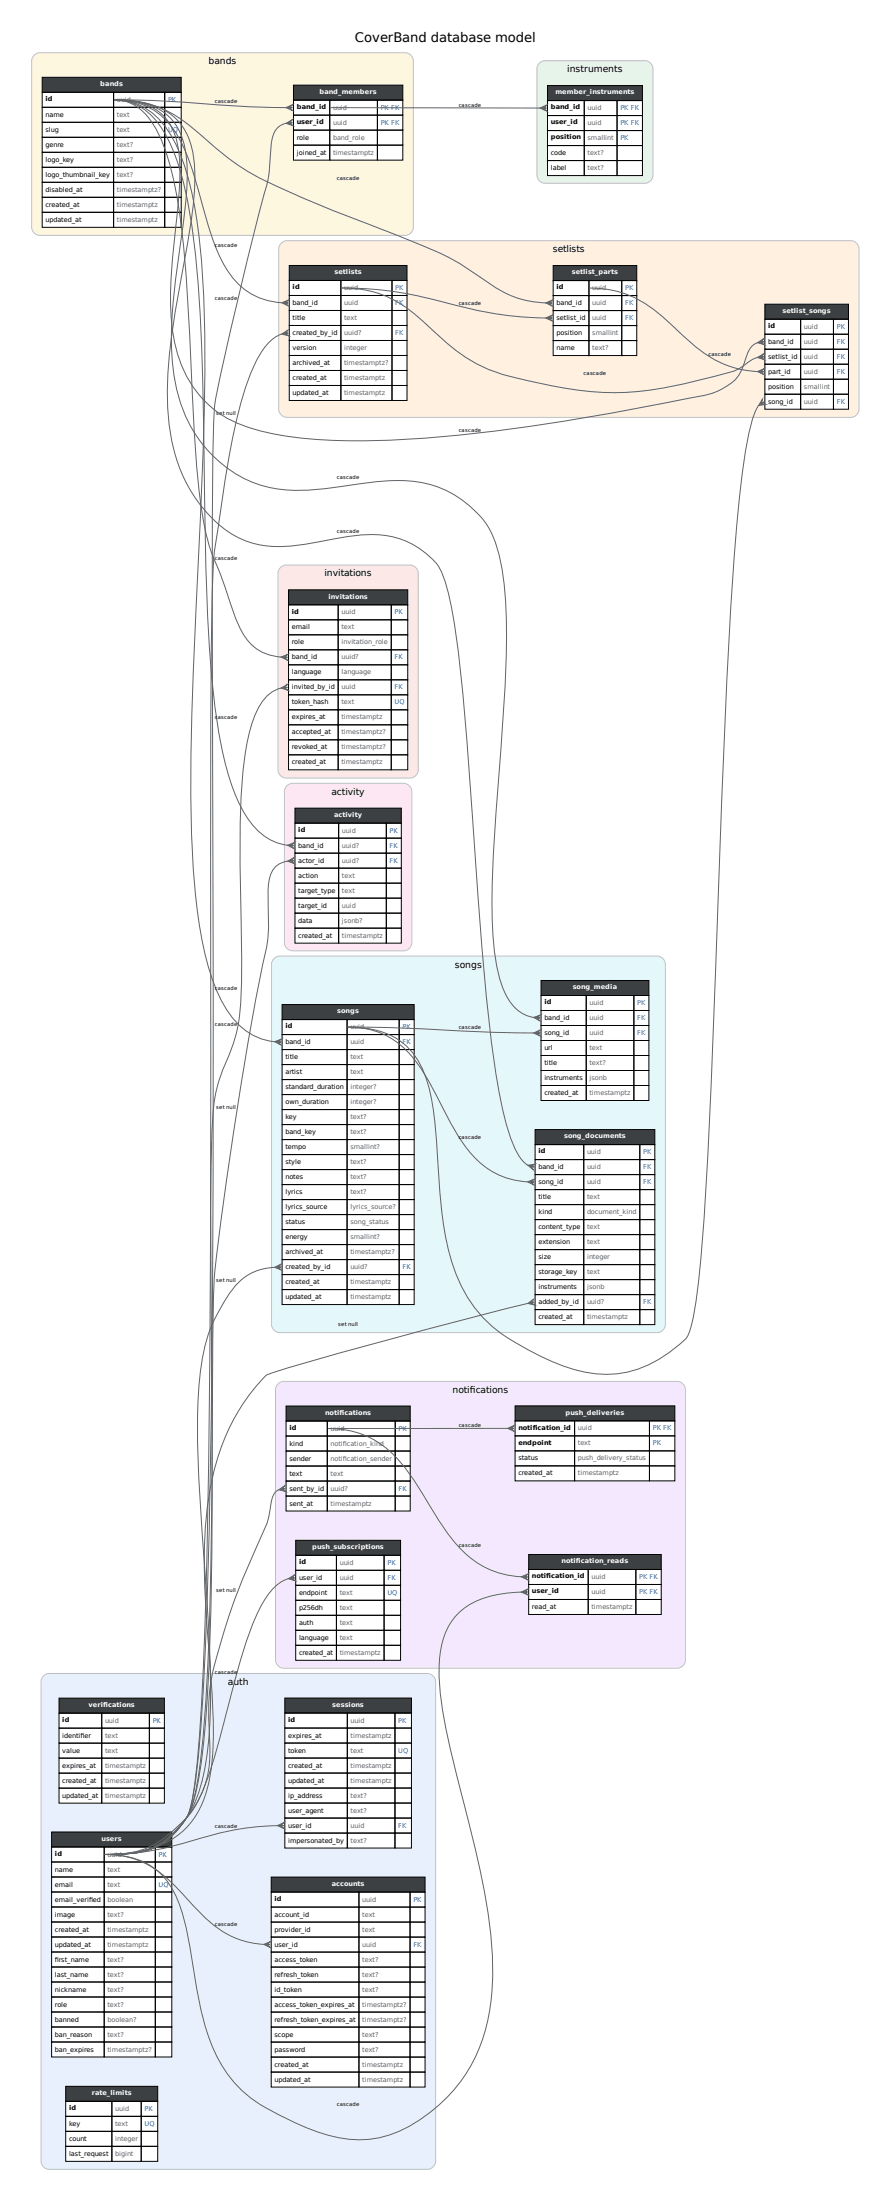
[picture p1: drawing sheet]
<svg xmlns="http://www.w3.org/2000/svg" width="477mm" height="1178mm" viewBox="0 0 477 1178" stroke-linecap="round" stroke-linejoin="round" font-family="sans-serif">
<path d="M24 896l2-1h202a5 5 0 0 1 5 6v254a5 5 0 0 1-5 6h-201a5 5 0 0 1-5-6v-255z" fill="#e8f0fe"/>
<path d="M24 896l2-1h202a5 5 0 0 1 5 6v254a5 5 0 0 1-5 6h-201a5 5 0 0 1-5-6v-255z" fill="none" stroke="#bdc1c6" stroke-width=".53"/>
<path d="M18 30l3-2h195a5 5 0 0 1 5 6v84a7 7 0 0 1-2 7l-2 1h-195a5 5 0 0 1-5-6v-88z" fill="#fef7e0"/>
<path d="M18 30l3-2h195a5 5 0 0 1 5 6v84a7 7 0 0 1-2 7l-2 1h-195a5 5 0 0 1-5-6v-88z" fill="none" stroke="#bdc1c6" stroke-width=".53"/>
<path d="M288 34a6 6 0 0 1 6-2h46a9 9 0 0 1 8 2 10 10 0 0 1 1 7v48a9 9 0 0 1-1 8 10 10 0 0 1-8 1h-44a9 9 0 0 1-8-2 10 10 0 0 1-1-7v-48a10 10 0 0 1 1-7z" fill="#e6f4ea" stroke="#bdc1c6" stroke-width=".53"/>
<path d="M150 304a6 6 0 0 1 6-2h56a15 15 0 0 1 10 1l2 4v103a5 5 0 0 1-7 6h-57a15 15 0 0 1-10-1l-1-3v-105z" fill="#fce8e6" stroke="#bdc1c6" stroke-width=".53"/>
<path d="M149 740l3-1h209a5 5 0 0 1 6 7v139a5 5 0 0 1-6 8h-208a5 5 0 0 1-6-8v-142z" fill="#f3e8fd" stroke="#bdc1c6" stroke-width=".53"/>
<path d="M146 513l3-1h202a5 5 0 0 1 5 5v191a5 5 0 0 1-5 5h-200a5 5 0 0 1-6-5v-192z" fill="#e4f7fb" stroke="#bdc1c6" stroke-width=".53"/>
<path d="M151 130l2-1h301a5 5 0 0 1 5 6v80a7 7 0 0 1-2 8h-2h-300a5 5 0 0 1-6-6v-80a7 7 0 0 1 2-7z" fill="#fff0e0"/>
<path d="M151 130l2-1h301a5 5 0 0 1 5 6v80a7 7 0 0 1-2 8h-2h-300a5 5 0 0 1-6-6v-80a7 7 0 0 1 2-7z" fill="none" stroke="#bdc1c6" stroke-width=".53"/>
<path d="M153 421a8 8 0 0 1 8-2h51a9 9 0 0 1 7 2 12 12 0 0 1 1 8v66a22 22 0 0 1 0 12 6 6 0 0 1-6 2h-53a9 9 0 0 1-8-2 12 12 0 0 1-1-9v-66a22 22 0 0 1 1-11z" fill="#fde7f3" stroke="#bdc1c6" stroke-width=".53"/>
<path d="M145 1004h82v113h-82z" fill="#fff"/>
<path d="M145 1004h82v8h-82z" fill="#3c4043" stroke="#000" stroke-width=".53"/>
<g fill="none" stroke="#000" stroke-width=".53">
<path d="M145 1012h47v8h-47zM192 1012h27v8h-27zM219 1012h8v8h-8zM145 1020h47v8h-47zM145 1028h47v8h-47zM145 1036h47v8h-47zM192 1020h27v8h-27zM192 1028h27v8h-27zM192 1036h27v8h-27zM219 1020h8v8h-8zM219 1028h8v8h-8zM219 1036h8v8h-8z"/>
<path d="M145 1044h47v8h-47zM145 1052h47v8h-47zM192 1044h27v8h-27zM192 1052h27v8h-27zM219 1044h8v8h-8zM219 1052h8v8h-8zM145 1060h47v8h-47zM145 1068h47v9h-47zM145 1077h47v8h-47zM192 1060h27v8h-27zM192 1068h27v9h-27zM192 1077h27v8h-27z"/>
<path d="M219 1060h8v8h-8zM219 1068h8v9h-8zM219 1077h8v8h-8zM145 1085h47v8h-47zM145 1093h47v8h-47zM192 1085h27v8h-27zM192 1093h27v8h-27zM219 1085h8v8h-8zM219 1093h8v8h-8zM145 1101h47v8h-47zM145 1109h47v8h-47zM192 1101h27v8h-27z"/>
<path d="M192 1109h27v8h-27zM219 1101h8v8h-8zM219 1109h8v8h-8z"/>
</g>
<path d="M35 1116h49v40h-49z" fill="#fff"/>
<path d="M35 1116h49v8h-49z" fill="#3c4043" stroke="#000" stroke-width=".53"/>
<path d="M35 1124h25v8h-25zM35 1132h25v8h-25zM60 1124h16v8h-16zM60 1132h16v8h-16zM76 1124h8v8h-8zM76 1132h8v8h-8zM35 1140h25v8h-25zM35 1148h25v8h-25zM60 1140h16v8h-16zM60 1148h16v8h-16zM76 1140h8v8h-8zM76 1148h8v8h-8z" fill="none" stroke="#000" stroke-width=".53"/>
<path d="M152 908h68v81h-68z" fill="#fff"/>
<path d="M152 908h68v9h-68z" fill="#3c4043" stroke="#000" stroke-width=".53"/>
<g fill="none" stroke="#000" stroke-width=".53">
<path d="M152 917h34v8h-34zM186 917h25v8h-25zM211 917h9v8h-9zM152 925h34v8h-34zM152 933h34v8h-34zM186 925h25v8h-25zM186 933h25v8h-25zM211 925h9v8h-9zM211 933h9v8h-9zM152 941h34v8h-34zM152 949h34v8h-34zM152 957h34v8h-34z"/>
<path d="M186 941h25v8h-25zM186 949h25v8h-25zM186 957h25v8h-25zM211 941h9v8h-9zM211 949h9v8h-9zM211 957h9v8h-9zM152 965h34v8h-34zM152 973h34v8h-34zM186 965h25v8h-25zM186 973h25v8h-25zM211 965h9v8h-9zM211 973h9v8h-9z"/>
<path d="M152 981h34v8h-34zM186 981h25v8h-25zM211 981h9v8h-9z"/>
</g>
<path d="M28 980h64v121h-64z" fill="#fff"/>
<path d="M28 980h64v8h-64z" fill="#3c4043" stroke="#000" stroke-width=".53"/>
<g fill="none" stroke="#000" stroke-width=".53">
<path d="M28 988h28v8h-28zM28 996h28v8h-28zM56 988h27v8h-27zM56 996h27v8h-27zM83 988h9v8h-9zM83 996h9v8h-9zM28 1004h28v8h-28zM28 1012h28v8h-28zM56 1004h27v8h-27zM56 1012h27v8h-27zM83 1004h9v8h-9zM83 1012h9v8h-9z"/>
<path d="M28 1020h28v8h-28zM28 1028h28v8h-28zM28 1036h28v8h-28zM56 1020h27v8h-27zM56 1028h27v8h-27zM56 1036h27v8h-27zM83 1020h9v8h-9zM83 1028h9v8h-9zM83 1036h9v8h-9zM28 1044h28v8h-28zM28 1052h28v8h-28zM56 1044h27v8h-27z"/>
<path d="M56 1052h27v8h-27zM83 1044h9v8h-9zM83 1052h9v8h-9zM28 1060h28v8h-28zM28 1068h28v8h-28zM28 1076h28v8h-28zM56 1060h27v8h-27zM56 1068h27v8h-27zM56 1076h27v8h-27zM83 1060h9v8h-9zM83 1068h9v8h-9zM83 1076h9v8h-9z"/>
<path d="M28 1084h28v9h-28zM28 1093h28v8h-28zM56 1084h27v9h-27zM56 1093h27v8h-27zM83 1084h9v9h-9zM83 1093h9v8h-9z"/>
</g>
<path d="M148 977a178 178 0 0 0-52 10 141 141 0 0 1-40 5 51 51 0 0 1 41 20 99 99 0 0 0 27 24 46 46 0 0 0 17 4" fill="none" stroke="#5f6368" stroke-width=".53"/>
<g fill="#5f6368" stroke="#5f6368" stroke-width=".53">
<path d="M141 1040l4-1-2 1h1h-1l2 2z"/>
<path d="M148 977l4-2-2 2h2h-2l2 1z"/>
</g>
<path d="M157 46h58v40h-58z" fill="#fff"/>
<path d="M157 46h58v8h-58z" fill="#3c4043" stroke="#000" stroke-width=".53"/>
<path d="M157 54h19v8h-19zM176 54h26v8h-26zM202 54h13v8h-13zM157 62h19v8h-19zM157 70h19v8h-19zM157 78h19v8h-19zM176 62h26v8h-26zM176 70h26v8h-26zM176 78h26v8h-26zM202 62h13v8h-13zM202 70h13v8h-13zM202 78h13v8h-13z" fill="none" stroke="#000" stroke-width=".53"/>
<path d="M153 66a11 11 0 0 0-8 12l-1 8a73 73 0 0 1-4 23l-19 80a199 199 0 0 0-7 36v89v328l-2 167a1755 1755 0 0 1-7 142l-3 14a38 38 0 0 1-12 19 42 42 0 0 1-28 8h-6" fill="none" stroke="#5f6368" stroke-width=".53"/>
<path d="M153 66l3-2-1 2h1h-1l2 1z" fill="#5f6368" stroke="#5f6368" stroke-width=".53"/>
<path d="M154 316h64v96h-64z" fill="#fff"/>
<path d="M154 316h64v8h-64z" fill="#3c4043" stroke="#000" stroke-width=".53"/>
<g fill="none" stroke="#000" stroke-width=".53">
<path d="M154 324h27v8h-27zM154 332h27v8h-27zM154 340h27v8h-27zM181 324h28v8h-28zM181 332h28v8h-28zM181 340h28v8h-28zM209 324h9v8h-9zM209 332h9v8h-9zM209 340h9v8h-9zM154 348h27v8h-27zM154 356h27v8h-27zM181 348h28v8h-28z"/>
<path d="M181 356h28v8h-28zM209 348h9v8h-9zM209 356h9v8h-9zM154 364h27v8h-27zM154 372h27v8h-27zM154 380h27v8h-27zM181 364h28v8h-28zM181 372h28v8h-28zM181 380h28v8h-28zM209 364h9v8h-9zM209 372h9v8h-9zM209 380h9v8h-9z"/>
<path d="M154 388h27v8h-27zM154 396h27v8h-27zM181 388h28v8h-28zM181 396h28v8h-28zM209 388h9v8h-9zM209 396h9v8h-9zM154 404h27v8h-27zM181 404h28v8h-28zM209 404h9v8h-9z"/>
</g>
<path d="M150 368a21 21 0 0 0-13 14 142 142 0 0 0-8 46v40a763 763 0 0 1-1 77 95 95 0 0 1-9 27v1a73 73 0 0 0-5 21 1905 1905 0 0 0-1 124v21a2522 2522 0 0 1-3 181 205 205 0 0 1-7 47 40 40 0 0 1-22 22 67 67 0 0 1-25 3" fill="none" stroke="#5f6368" stroke-width=".53"/>
<path d="M150 368l4-2-2 2h2h-2l2 1z" fill="#5f6368" stroke="#5f6368" stroke-width=".53"/>
<path d="M283 832h71v32h-71z" fill="#fff"/>
<path d="M283 832h71v8h-71z" fill="#3c4043" stroke="#000" stroke-width=".53"/>
<path d="M283 840h32v8h-32zM315 840h25v8h-25zM340 840h14v8h-14zM283 848h32v8h-32zM283 856h32v8h-32zM315 848h25v8h-25zM315 856h25v8h-25zM340 848h14v8h-14zM340 856h14v8h-14z" fill="none" stroke="#000" stroke-width=".53"/>
<path d="M279 852l-13 1a34 34 0 0 0-31 32 149 149 0 0 0 5 48l7 28a404 404 0 0 1 17 91 99 99 0 0 1-20 65 88 88 0 0 1-30 23 57 57 0 0 1-47 0l-16-8a69 69 0 0 1-41-47l-4-15-4-23a102 102 0 0 0-11-38 38 38 0 0 0-35-17" fill="none" stroke="#5f6368" stroke-width=".53"/>
<path d="M279 852l3-2-1 2h1h-1l1 1z" fill="#5f6368" stroke="#5f6368" stroke-width=".53"/>
<path d="M153 752h66v56h-66z" fill="#fff"/>
<path d="M153 752h66v8h-66z" fill="#3c4043" stroke="#000" stroke-width=".53"/>
<g fill="none" stroke="#000" stroke-width=".53">
<path d="M153 760h22v8h-22zM153 768h22v8h-22zM153 776h22v8h-22zM175 760h36v8h-36zM175 768h36v8h-36zM175 776h36v8h-36zM211 760h8v8h-8zM211 768h8v8h-8zM211 776h8v8h-8zM153 784h22v8h-22zM153 792h22v8h-22zM175 784h36v8h-36z"/>
<path d="M175 792h36v8h-36zM211 784h8v8h-8zM211 792h8v8h-8zM153 800h22v8h-22zM175 800h36v8h-36zM211 800h8v8h-8z"/>
</g>
<path d="M149 797a13 13 0 0 0-5 11 54 54 0 0 1-7 19 327 327 0 0 0-25 76 288 288 0 0 0 0 37 61 61 0 0 1-24 45 46 46 0 0 1-29 7h-3" fill="none" stroke="#5f6368" stroke-width=".53"/>
<path d="M149 797l3-2-1 2 1-1-1 1 2 1z" fill="#5f6368" stroke="#5f6368" stroke-width=".53"/>
<path d="M158 824h56v64h-56z" fill="#fff"/>
<path d="M158 824h56v8h-56z" fill="#3c4043" stroke="#000" stroke-width=".53"/>
<g fill="none" stroke="#000" stroke-width=".53">
<path d="M158 832h22v8h-22zM180 832h25v8h-25zM205 832h9v8h-9zM158 840h22v8h-22zM158 848h22v8h-22zM158 856h22v8h-22zM180 840h25v8h-25zM180 848h25v8h-25zM180 856h25v8h-25zM205 840h9v8h-9zM205 848h9v8h-9zM205 856h9v8h-9z"/>
<path d="M158 864h22v8h-22zM158 872h22v8h-22zM180 864h25v8h-25zM180 872h25v8h-25zM205 864h9v8h-9zM205 872h9v8h-9zM158 880h22v8h-22zM180 880h25v8h-25zM205 880h9v8h-9z"/>
</g>
<path d="M154 845a26 26 0 0 0-15 15 283 283 0 0 0-18 58 220 220 0 0 1-16 48 56 56 0 0 1-34 25l-15 1" fill="none" stroke="#5f6368" stroke-width=".53"/>
<path d="M154 845l3-2-1 1h2h-2l2 2z" fill="#5f6368" stroke="#5f6368" stroke-width=".53"/>
<path d="M286 604h64v105h-64z" fill="#fff"/>
<path d="M286 604h64v8h-64z" fill="#3c4043" stroke="#000" stroke-width=".53"/>
<g fill="none" stroke="#000" stroke-width=".53">
<path d="M286 612h26v8h-26zM312 612h30v8h-30zM342 612h8v8h-8zM286 620h26v8h-26zM286 628h26v8h-26zM286 636h26v8h-26zM312 620h30v8h-30zM312 628h30v8h-30zM312 636h30v8h-30zM342 620h8v8h-8zM342 628h8v8h-8zM342 636h8v8h-8z"/>
<path d="M286 644h26v9h-26zM286 653h26v8h-26zM312 644h30v9h-30zM312 653h30v8h-30zM342 644h8v9h-8zM342 653h8v8h-8zM286 661h26v8h-26zM286 669h26v8h-26zM286 677h26v8h-26zM312 661h30v8h-30zM312 669h30v8h-30zM312 677h30v8h-30z"/>
<path d="M342 661h8v8h-8zM342 669h8v8h-8zM342 677h8v8h-8zM286 685h26v8h-26zM286 693h26v8h-26zM312 685h30v8h-30zM312 693h30v8h-30zM342 685h8v8h-8zM342 693h8v8h-8zM286 701h26v8h-26zM312 701h30v8h-30zM342 701h8v8h-8z"/>
</g>
<path d="M282 697l-31 8a1749 1749 0 0 0-109 31 121 121 0 0 0-32 76 507 507 0 0 0 3 84 261 261 0 0 1 0 49 54 54 0 0 1-15 34l-7 6-10 4-11 2-14 1" fill="none" stroke="#5f6368" stroke-width=".53"/>
<path d="M282 697l3-2-1 2h2h-2l2 1z" fill="#5f6368" stroke="#5f6368" stroke-width=".53"/>
<path d="M151 537h71v161h-71z" fill="#fff"/>
<path d="M151 537h71v8h-71z" fill="#3c4043" stroke="#000" stroke-width=".53"/>
<g fill="none" stroke="#000" stroke-width=".53">
<path d="M151 545h35v9h-35zM151 554h35v8h-35zM186 545h28v9h-28zM186 554h28v8h-28zM214 545h8v9h-8zM214 554h8v8h-8zM151 562h35v8h-35zM151 570h35v8h-35zM151 578h35v8h-35zM186 562h28v8h-28zM186 570h28v8h-28zM186 578h28v8h-28z"/>
<path d="M214 562h8v8h-8zM214 570h8v8h-8zM214 578h8v8h-8zM151 586h35v8h-35zM151 594h35v8h-35zM186 586h28v8h-28zM186 594h28v8h-28zM214 586h8v8h-8zM214 594h8v8h-8zM151 602h35v8h-35zM151 610h35v8h-35zM151 618h35v8h-35z"/>
<path d="M186 602h28v8h-28zM186 610h28v8h-28zM186 618h28v8h-28zM214 602h8v8h-8zM214 610h8v8h-8zM214 618h8v8h-8zM151 626h35v8h-35zM151 634h35v8h-35zM186 626h28v8h-28zM186 634h28v8h-28zM214 626h8v8h-8zM214 634h8v8h-8z"/>
<path d="M151 642h35v8h-35zM151 650h35v8h-35zM151 658h35v8h-35zM186 642h28v8h-28zM186 650h28v8h-28zM186 658h28v8h-28zM214 642h8v8h-8zM214 650h8v8h-8zM214 658h8v8h-8zM151 666h35v8h-35zM151 674h35v8h-35zM186 666h28v8h-28z"/>
<path d="M186 674h28v8h-28zM214 666h8v8h-8zM214 674h8v8h-8zM151 682h35v8h-35zM151 690h35v8h-35zM186 682h28v8h-28zM186 690h28v8h-28zM214 682h8v8h-8zM214 690h8v8h-8z"/>
</g>
<path d="M147 678a30 30 0 0 0-26 17 92 92 0 0 0-14 45 701 701 0 0 0 3 100l2 40a286 286 0 0 1-3 69 54 54 0 0 1-24 38 56 56 0 0 1-29 5" fill="none" stroke="#5f6368" stroke-width=".53"/>
<path d="M147 678l3-2-1 2h1h-1l1 1z" fill="#5f6368" stroke="#5f6368" stroke-width=".53"/>
<path d="M155 142h63v72h-63z" fill="#fff"/>
<path d="M155 142h63v8h-63z" fill="#3c4043" stroke="#000" stroke-width=".53"/>
<g fill="none" stroke="#000" stroke-width=".53">
<path d="M155 150h27v8h-27zM155 158h27v8h-27zM182 150h28v8h-28zM182 158h28v8h-28zM210 150h8v8h-8zM210 158h8v8h-8zM155 166h27v8h-27zM155 174h27v8h-27zM182 166h28v8h-28zM182 174h28v8h-28zM210 166h8v8h-8zM210 174h8v8h-8z"/>
<path d="M155 182h27v8h-27zM155 190h27v8h-27zM155 198h27v8h-27zM182 182h28v8h-28zM182 190h28v8h-28zM182 198h28v8h-28zM210 182h8v8h-8zM210 190h8v8h-8zM210 198h8v8h-8zM155 206h27v8h-27zM182 206h28v8h-28zM210 206h8v8h-8z"/>
</g>
<path d="M151 179a29 29 0 0 0-15 17 307 307 0 0 0-18 75 334 334 0 0 0-5 61v343l-2 151a1582 1582 0 0 1-7 127l-2 13a38 38 0 0 1-15 20 54 54 0 0 1-31 6" fill="none" stroke="#5f6368" stroke-width=".53"/>
<path d="M151 179l3-2-1 1h1h-1l2 2z" fill="#5f6368" stroke="#5f6368" stroke-width=".53"/>
<path d="M158 432h57v73h-57z" fill="#fff"/>
<path d="M158 432h57v8h-57z" fill="#3c4043" stroke="#000" stroke-width=".53"/>
<g fill="none" stroke="#000" stroke-width=".53">
<path d="M158 440h23v8h-23zM158 448h23v8h-23zM158 456h23v8h-23zM181 440h26v8h-26zM181 448h26v8h-26zM181 456h26v8h-26zM207 440h8v8h-8zM207 448h8v8h-8zM207 456h8v8h-8zM158 464h23v9h-23zM158 473h23v8h-23zM181 464h26v9h-26z"/>
<path d="M181 473h26v8h-26zM207 464h8v9h-8zM207 473h8v8h-8zM158 481h23v8h-23zM158 489h23v8h-23zM158 497h23v8h-23zM181 481h26v8h-26zM181 489h26v8h-26zM181 497h26v8h-26zM207 481h8v8h-8zM207 489h8v8h-8zM207 497h8v8h-8z"/>
</g>
<path d="M154 461a12 12 0 0 0-10 13v14a88 88 0 0 1-4 31 2080 2080 0 0 0-25 166l-2 95a1920 1920 0 0 1-5 153 160 160 0 0 1-6 35 38 38 0 0 1-38 24h-8" fill="none" stroke="#5f6368" stroke-width=".53"/>
<path d="M154 461l3-2-1 2 1-1-1 1 1 1z" fill="#5f6368" stroke="#5f6368" stroke-width=".53"/>
<path d="M32 909h56v56h-56z" fill="#fff"/>
<path d="M32 909h56v8h-56z" fill="#3c4043" stroke="#000" stroke-width=".53"/>
<g fill="none" stroke="#000" stroke-width=".53">
<path d="M32 917h22v8h-22zM54 917h26v8h-26zM80 917h8v8h-8zM32 925h22v8h-22zM32 933h22v8h-22zM54 925h26v8h-26zM54 933h26v8h-26zM80 925h8v8h-8zM80 933h8v8h-8zM32 941h22v8h-22zM32 949h22v8h-22zM32 957h22v8h-22z"/>
<path d="M54 941h26v8h-26zM54 949h26v8h-26zM54 957h26v8h-26zM80 941h8v8h-8zM80 949h8v8h-8zM80 957h8v8h-8z"/>
</g>
<path d="M293 46h51v48h-51z" fill="#fff"/>
<path d="M293 46h51v8h-51z" fill="#3c4043" stroke="#000" stroke-width=".53"/>
<g fill="none" stroke="#000" stroke-width=".53">
<path d="M293 54h20v8h-20zM313 54h17v8h-17zM330 54h14v8h-14zM293 62h20v8h-20zM293 70h20v8h-20zM293 78h20v8h-20zM313 62h17v8h-17zM313 70h17v8h-17zM313 78h17v8h-17zM330 62h14v8h-14zM330 70h14v8h-14zM330 78h14v8h-14z"/>
<path d="M293 86h20v8h-20zM313 86h17v8h-17zM330 86h14v8h-14z"/>
</g>
<path d="M177 58h112" fill="none" stroke="#5f6368" stroke-width=".53"/>
<path d="M289 58l3-2-1 2h1h-1l1 1z" fill="#5f6368" stroke="#5f6368" stroke-width=".53"/>
<path d="M23 41h74v81h-74z" fill="#fff"/>
<path d="M23 41h74v8h-74z" fill="#3c4043" stroke="#000" stroke-width=".53"/>
<g fill="none" stroke="#000" stroke-width=".53">
<path d="M23 49h38v8h-38zM23 57h38v8h-38zM61 49h27v8h-27zM61 57h27v8h-27zM88 49h9v8h-9zM88 57h9v8h-9zM23 65h38v8h-38zM23 73h38v8h-38zM61 65h27v8h-27zM61 73h27v8h-27zM88 65h9v8h-9zM88 73h9v8h-9z"/>
<path d="M23 81h38v9h-38zM23 90h38v8h-38zM23 98h38v8h-38zM61 81h27v9h-27zM61 90h27v8h-27zM61 98h27v8h-27zM88 81h9v9h-9zM88 90h9v8h-9zM88 98h9v8h-9zM23 106h38v8h-38zM23 114h38v8h-38zM61 106h27v8h-27z"/>
<path d="M61 114h27v8h-27zM88 106h9v8h-9zM88 114h9v8h-9z"/>
</g>
<path d="M61 53a982 982 0 0 1 70 4l22 1M61 53a25 25 0 0 1 22 15 118 118 0 0 1 12 38 956 956 0 0 1 8 108l1 13a304 304 0 0 0 8 66l11 28a54 54 0 0 0 13 25l6 4 8 2M61 53l12 1a33 33 0 0 1 31 33 188 188 0 0 1-5 52l-3 12a265 265 0 0 0-6 75 79 79 0 0 0 35 60 56 56 0 0 0 40 5 153 153 0 0 1 39-5 42 42 0 0 1 32 19 154 154 0 0 1 9 40 2961 2961 0 0 1 11 139l3 36a470 470 0 0 0 13 85l3 9 4 6 3 3" fill="none" stroke="#5f6368" stroke-width=".53"/>
<g fill="#5f6368" stroke="#5f6368" stroke-width=".53">
<path d="M153 58l4-2-2 2h1h-1l2 1z"/>
<path d="M150 352l4-2-2 2h2h-2l2 1z"/>
<path d="M282 623h4l-2 1h2h-2l1 2z"/>
</g>
<path d="M289 525h58v64h-58z" fill="#fff"/>
<path d="M289 525h58v8h-58z" fill="#3c4043" stroke="#000" stroke-width=".53"/>
<g fill="none" stroke="#000" stroke-width=".53">
<path d="M289 533h25v8h-25zM314 533h25v8h-25zM339 533h8v8h-8zM289 541h25v8h-25zM289 549h25v8h-25zM289 557h25v8h-25zM314 541h25v8h-25zM314 549h25v8h-25zM314 557h25v8h-25zM339 541h8v8h-8zM339 549h8v8h-8zM339 557h8v8h-8z"/>
<path d="M289 565h25v8h-25zM289 573h25v8h-25zM314 565h25v8h-25zM314 573h25v8h-25zM339 565h8v8h-8zM339 573h8v8h-8zM289 581h25v8h-25zM314 581h25v8h-25zM339 581h8v8h-8z"/>
</g>
<path d="M286 544l-7-2-5-4a60 60 0 0 1-10-33 527 527 0 0 1 2-81l4-46a320 320 0 0 0-2-77 52 52 0 0 0-44-43 181 181 0 0 0-49 3 70 70 0 0 1-54-11 73 73 0 0 1-28-50 232 232 0 0 1 3-63l1-11a180 180 0 0 0 2-44 30 30 0 0 0-28-28l-10-1 13 3 10 7 9 12 6 15a334 334 0 0 1 11 92 2532 2532 0 0 1-5 151 1446 1446 0 0 0-2 116l1 25 3 23 4 19 6 17 8 12 10 9 12 3" fill="none" stroke="#5f6368" stroke-width=".53"/>
<g fill="#5f6368" stroke="#5f6368" stroke-width=".53">
<path d="M285 544l4-1-2 2h2h-2l2 1z"/>
<path d="M147 557l4-1-2 1 1 1-1-1 1 2z"/>
</g>
<path d="M296 142h45v48h-45z" fill="#fff"/>
<path d="M296 142h45v8h-45z" fill="#3c4043" stroke="#000" stroke-width=".53"/>
<g fill="none" stroke="#000" stroke-width=".53">
<path d="M296 150h19v8h-19zM296 158h19v8h-19zM315 150h18v8h-18zM315 158h18v8h-18zM333 150h8v8h-8zM333 158h8v8h-8zM296 166h19v8h-19zM296 174h19v8h-19zM315 166h18v8h-18zM315 174h18v8h-18zM333 166h8v8h-8zM333 174h8v8h-8z"/>
<path d="M296 182h19v8h-19zM315 182h18v8h-18zM333 182h8v8h-8z"/>
</g>
<path d="M61 53a63 63 0 0 1 47 20 142 142 0 0 0 48 30l28 12a746 746 0 0 1 58 24l16 10a56 56 0 0 0 34 13" fill="none" stroke="#5f6368" stroke-width=".53"/>
<path d="M292 162l3-1-1 1h1h-1l1 2z" fill="#5f6368" stroke="#5f6368" stroke-width=".53"/>
<path d="M409 163h45v56h-45z" fill="#fff"/>
<path d="M409 163h45v8h-45z" fill="#3c4043" stroke="#000" stroke-width=".53"/>
<g fill="none" stroke="#000" stroke-width=".53">
<path d="M409 171h19v8h-19zM409 179h19v8h-19zM428 171h18v8h-18zM428 179h18v8h-18zM446 171h8v8h-8zM446 179h8v8h-8zM409 187h19v8h-19zM409 195h19v8h-19zM428 187h18v8h-18zM428 195h18v8h-18zM446 187h8v8h-8zM446 195h8v8h-8z"/>
<path d="M409 203h19v8h-19zM409 211h19v8h-19zM428 203h18v8h-18zM428 211h18v8h-18zM446 203h8v8h-8zM446 211h8v8h-8z"/>
</g>
<path d="M61 53a32 32 0 0 1 30 14 52 52 0 0 1 5 26l-3 34a187 187 0 0 0 0 55 58 58 0 0 0 43 48 234 234 0 0 0 76 5 1114 1114 0 0 0 157-22 39 39 0 0 0 26-12l3-7a14 14 0 0 1 7-11M61 53a37 37 0 0 1 35 22 224 224 0 0 1 15 44 73 73 0 0 0 17 34 35 35 0 0 0 23 9M61 53l10 2 9 6 7 9 6 12a266 266 0 0 1 13 72 1941 1941 0 0 1 4 119 974 974 0 0 0 6 112l3 18 5 16 5 13 7 10 8 7 10 3M175 764a50 50 0 0 1 44 25l3 4a212 212 0 0 0 26 37 46 46 0 0 0 31 14" fill="none" stroke="#5f6368" stroke-width=".53"/>
<g fill="#5f6368" stroke="#5f6368" stroke-width=".53">
<path d="M405 183l3-2-1 2h2h-2l2 1z"/>
<path d="M151 162l3-1-1 1h1h-1l1 2z"/>
<path d="M154 452l3-1-1 1h1h-1l1 2z"/>
<path d="M279 844l3-2-1 2h1h-1l1 1z"/>
</g>
<path d="M276 752h85v40h-85z" fill="#fff"/>
<path d="M276 752h85v8h-85z" fill="#3c4043" stroke="#000" stroke-width=".53"/>
<path d="M276 760h31v8h-31zM276 768h31v8h-31zM276 776h31v8h-31zM307 760h40v8h-40zM307 768h40v8h-40zM307 776h40v8h-40zM347 760h14v8h-14zM347 768h14v8h-14zM347 776h14v8h-14zM276 784h31v8h-31zM307 784h40v8h-40zM347 784h14v8h-14z" fill="none" stroke="#000" stroke-width=".53"/>
<path d="M315 154a58 58 0 0 1 43 19 89 89 0 0 0 33 23l9 2 5 1M292 170a234 234 0 0 1-62-10 187 187 0 0 0-47-6 60 60 0 0 1 45 20 94 94 0 0 0 51 29 172 172 0 0 0 70 5 303 303 0 0 0 46-11l7-4 3-2M406 217l-3 6a326 326 0 0 0-9 61l-5 74-6 144a2745 2745 0 0 1-10 189l-2 12-2 9-2 4a59 59 0 0 1-49 19 118 118 0 0 1-60-31 92 92 0 0 1-21-50l-3-37a122 122 0 0 0-9-48 36 36 0 0 0-29-19l-10-1M186 549a43 43 0 0 1 38 21l6 10a209 209 0 0 0 23 38 41 41 0 0 0 29 14M186 549l24 1 48 2 27 1M272 764h-97" fill="none" stroke="#5f6368" stroke-width=".53"/>
<g fill="#5f6368" stroke="#5f6368" stroke-width=".53">
<path d="M272 764l3-1-2 1h2h-2l2 2z"/>
<path d="M282 632l4-1-2 1h2h-2l2 2z"/>
<path d="M285 553l4-2-2 2h2h-2l2 1z"/>
<path d="M408 214l-1 2 2-1-2 1h3l-4 1z"/>
<path d="M405 199l4-2-2 2h2h-2l2 1z"/>
<path d="M292 170l3-1-1 1h1h-1l1 2z"/>
<path d="M405 191l3-2-1 2h2h-2l2 1z"/>
</g>
<text font-size="7.1" x="190" y="22">CoverBand database model</text>
<g font-size="4.9">
<text x="111" y="34">bands</text>
<text x="303" y="39">instruments</text>
<text x="296" y="135">setlists</text>
<text x="174" y="308">invitations</text>
<text x="177" y="425">activity</text>
<text x="243" y="518">songs</text>
<text x="242" y="745">notifi cations</text>
<text x="122" y="901">auth</text>
</g>
<g font-size="3.5" fill="#fff">
<text x="54" y="46">bands</text>
<text x="171" y="50">band_members</text>
<text x="297" y="51">member_instruments</text>
<text x="179" y="147">setlists</text>
<text x="306" y="147">setlist_parts</text>
<text x="419" y="168">setlist_songs</text>
<text x="176" y="320">invitations</text>
<text x="179" y="437">activity</text>
<text x="306" y="529">song_media</text>
<text x="180" y="542">songs</text>
<text x="302" y="609">song_documents</text>
<text x="174" y="757">notifi cations</text>
<text x="303" y="757">push_deliveries</text>
<text x="167" y="829">push_subscriptions</text>
<text x="300" y="836">notifi cation_reads</text>
<text x="47" y="913">verifi cations</text>
<text x="178" y="913">sessions</text>
<text x="54" y="985">users</text>
<text x="177" y="1009">accounts</text>
<text x="49" y="1121">rate_limits</text>
</g>
<g font-size="3.5">
<text x="24" y="54">id</text>
<text x="159" y="58">band_id</text>
<text x="295" y="59">band_id</text>
<text x="24" y="63">name</text>
<text x="24" y="71">slug</text>
<text x="159" y="66">user_id</text>
<text x="295" y="67">user_id</text>
<text x="159" y="75">role</text>
<text x="295" y="75">position</text>
<text x="24" y="79">genre</text>
<text x="159" y="83">joined_at</text>
<text x="295" y="83">code</text>
<text x="24" y="87">logo_key</text>
<text x="24" y="95">logo_thumbnail_key</text>
<text x="295" y="91">label</text>
<text x="24" y="103">disabled_at</text>
<text x="24" y="111">created_at</text>
<text x="24" y="119">updated_at</text>
<text x="157" y="155">id</text>
<text x="298" y="155">id</text>
<text x="157" y="163">band_id</text>
<text x="298" y="163">band_id</text>
<text x="157" y="171">title</text>
<text x="298" y="171">setlist_id</text>
<text x="157" y="179">created_by_id</text>
<text x="298" y="179">position</text>
<text x="411" y="176">id</text>
<text x="411" y="184">band_id</text>
<text x="157" y="187">version</text>
<text x="298" y="187">name</text>
<text x="411" y="192">setlist_id</text>
<text x="157" y="195">archived_at</text>
<text x="157" y="203">created_at</text>
<text x="411" y="200">part_id</text>
<text x="411" y="208">position</text>
<text x="157" y="211">updated_at</text>
<text x="411" y="216">song_id</text>
<text x="156" y="328">id</text>
<text x="156" y="337">email</text>
<text x="156" y="345">role</text>
<text x="156" y="353">band_id</text>
<text x="156" y="361">language</text>
<text x="156" y="369">invited_by_id</text>
<text x="156" y="377">token_hash</text>
<text x="156" y="385">expires_at</text>
<text x="156" y="393">accepted_at</text>
<text x="156" y="401">revoked_at</text>
<text x="156" y="409">created_at</text>
<text x="160" y="445">id</text>
<text x="160" y="454">band_id</text>
<text x="160" y="462">actor_id</text>
<text x="160" y="470">action</text>
<text x="160" y="478">target_type</text>
<text x="160" y="486">target_id</text>
<text x="160" y="494">data</text>
<text x="160" y="502">created_at</text>
<text x="291" y="537">id</text>
<text x="291" y="546">band_id</text>
<text x="153" y="550">id</text>
<text x="291" y="554">song_id</text>
<text x="153" y="559">band_id</text>
<text x="291" y="562">url</text>
<text x="153" y="567">title</text>
<text x="291" y="570">title</text>
<text x="153" y="575">artist</text>
<text x="291" y="578">instruments</text>
<text x="153" y="583">standard_duration</text>
<text x="291" y="586">created_at</text>
<text x="153" y="591">own_duration</text>
<text x="153" y="599">key</text>
<text x="153" y="607">band_key</text>
<text x="153" y="615">tempo</text>
<text x="288" y="617">id</text>
<text x="153" y="623">style</text>
<text x="288" y="626">band_id</text>
<text x="153" y="631">notes</text>
<text x="288" y="634">song_id</text>
<text x="153" y="639">lyrics</text>
<text x="288" y="642">title</text>
<text x="153" y="647">lyrics_source</text>
<text x="288" y="650">kind</text>
<text x="153" y="655">status</text>
<text x="288" y="658">content_type</text>
<text x="153" y="663">energy</text>
<text x="288" y="666">extension</text>
<text x="153" y="671">archived_at</text>
<text x="288" y="674">size</text>
<text x="153" y="679">created_by_id</text>
<text x="288" y="682">storage_key</text>
<text x="153" y="687">created_at</text>
<text x="288" y="690">instruments</text>
<text x="153" y="695">updated_at</text>
<text x="288" y="698">added_by_id</text>
<text x="288" y="706">created_at</text>
<text x="155" y="765">id</text>
<text x="277" y="765">notifi cation_id</text>
<text x="155" y="773">kind</text>
<text x="277" y="773">endpoint</text>
<text x="155" y="781">sender</text>
<text x="277" y="781">status</text>
<text x="155" y="789">text</text>
<text x="277" y="789">created_at</text>
<text x="155" y="797">sent_by_id</text>
<text x="155" y="806">sent_at</text>
<text x="160" y="837">id</text>
<text x="160" y="845">user_id</text>
<text x="285" y="844">notifi cation_id</text>
<text x="160" y="853">endpoint</text>
<text x="285" y="852">user_id</text>
<text x="160" y="861">p256dh</text>
<text x="285" y="861">read_at</text>
<text x="160" y="869">auth</text>
<text x="160" y="877">language</text>
<text x="160" y="885">created_at</text>
<text x="33" y="921">id</text>
<text x="154" y="921">id</text>
<text x="33" y="930">identifi er</text>
<text x="154" y="930">expires_at</text>
<text x="33" y="938">value</text>
<text x="154" y="938">token</text>
<text x="33" y="946">expires_at</text>
<text x="154" y="946">created_at</text>
<text x="33" y="954">created_at</text>
<text x="154" y="954">updated_at</text>
<text x="33" y="962">updated_at</text>
<text x="154" y="962">ip_address</text>
<text x="154" y="970">user_agent</text>
<text x="154" y="978">user_id</text>
<text x="154" y="986">impersonated_by</text>
<text x="29" y="993">id</text>
<text x="29" y="1001">name</text>
<text x="29" y="1009">email</text>
<text x="29" y="1017">email_verifi ed</text>
<text x="147" y="1017">id</text>
<text x="29" y="1025">image</text>
<text x="147" y="1025">account_id</text>
<text x="29" y="1033">created_at</text>
<text x="147" y="1033">provider_id</text>
<text x="29" y="1041">updated_at</text>
<text x="147" y="1041">user_id</text>
<text x="29" y="1049">fi rst_name</text>
<text x="147" y="1050">access_token</text>
<text x="29" y="1057">last_name</text>
<text x="147" y="1058">refresh_token</text>
<text x="29" y="1066">nickname</text>
<text x="147" y="1066">id_token</text>
<text x="29" y="1074">role</text>
<text x="147" y="1074">access_token_expires_at</text>
<text x="29" y="1082">banned</text>
<text x="147" y="1082">refresh_token_expires_at</text>
<text x="29" y="1090">ban_reason</text>
<text x="147" y="1090">scope</text>
<text x="29" y="1098">ban_expires</text>
<text x="147" y="1098">password</text>
<text x="147" y="1106">created_at</text>
<text x="147" y="1114">updated_at</text>
<text x="37" y="1129">id</text>
<text x="37" y="1137">key</text>
<text x="37" y="1145">count</text>
<text x="37" y="1153">last_request</text>
</g>
<g font-size="3.5" fill="#5f6368">
<text x="63" y="55">uuid</text>
<text x="178" y="59">uuid</text>
<text x="314" y="59">uuid</text>
<text x="63" y="63">text</text>
<text x="63" y="71">text</text>
<text x="178" y="67">uuid</text>
<text x="314" y="67">uuid</text>
<text x="178" y="75">band_role</text>
<text x="314" y="75">smallint</text>
<text x="63" y="79">text?</text>
<text x="178" y="83">timestamptz</text>
<text x="314" y="83">text?</text>
<text x="63" y="87">text?</text>
<text x="63" y="95">text?</text>
<text x="314" y="91">text?</text>
<text x="63" y="103">timestamptz?</text>
<text x="63" y="111">timestamptz</text>
<text x="63" y="119">timestamptz</text>
<text x="184" y="155">uuid</text>
<text x="317" y="155">uuid</text>
<text x="184" y="163">uuid</text>
<text x="317" y="163">uuid</text>
<text x="184" y="171">text</text>
<text x="317" y="171">uuid</text>
<text x="184" y="179">uuid?</text>
<text x="317" y="179">smallint</text>
<text x="430" y="176">uuid</text>
<text x="430" y="184">uuid</text>
<text x="184" y="187">integer</text>
<text x="317" y="187">text?</text>
<text x="430" y="192">uuid</text>
<text x="184" y="195">timestamptz?</text>
<text x="184" y="203">timestamptz</text>
<text x="430" y="200">uuid</text>
<text x="430" y="208">smallint</text>
<text x="184" y="211">timestamptz</text>
<text x="430" y="216">uuid</text>
<text x="183" y="329">uuid</text>
<text x="183" y="337">text</text>
<text x="183" y="345">invitation_role</text>
<text x="183" y="353">uuid?</text>
<text x="183" y="361">language</text>
<text x="183" y="369">uuid</text>
<text x="183" y="377">text</text>
<text x="183" y="385">timestamptz</text>
<text x="183" y="393">timestamptz?</text>
<text x="183" y="401">timestamptz?</text>
<text x="183" y="409">timestamptz</text>
<text x="183" y="446">uuid</text>
<text x="183" y="454">uuid?</text>
<text x="183" y="462">uuid?</text>
<text x="183" y="470">text</text>
<text x="183" y="478">text</text>
<text x="183" y="486">uuid</text>
<text x="183" y="494">jsonb?</text>
<text x="183" y="502">timestamptz</text>
<text x="315" y="538">uuid</text>
<text x="315" y="546">uuid</text>
<text x="187" y="551">uuid</text>
<text x="315" y="554">uuid</text>
<text x="187" y="559">uuid</text>
<text x="315" y="562">text</text>
<text x="187" y="567">text</text>
<text x="315" y="570">text?</text>
<text x="187" y="575">text</text>
<text x="315" y="578">jsonb</text>
<text x="187" y="583">integer?</text>
<text x="315" y="586">timestamptz</text>
<text x="187" y="591">integer?</text>
<text x="187" y="599">text?</text>
<text x="187" y="607">text?</text>
<text x="187" y="615">smallint?</text>
<text x="314" y="617">uuid</text>
<text x="187" y="623">text?</text>
<text x="314" y="626">uuid</text>
<text x="187" y="631">text?</text>
<text x="314" y="634">uuid</text>
<text x="187" y="639">text?</text>
<text x="314" y="642">text</text>
<text x="187" y="647">lyrics_source?</text>
<text x="314" y="650">document_kind</text>
<text x="187" y="655">song_status</text>
<text x="314" y="658">text</text>
<text x="187" y="663">smallint?</text>
<text x="314" y="666">text</text>
<text x="187" y="671">timestamptz?</text>
<text x="314" y="674">integer</text>
<text x="187" y="679">uuid?</text>
<text x="314" y="682">text</text>
<text x="187" y="687">timestamptz</text>
<text x="314" y="690">jsonb</text>
<text x="187" y="695">timestamptz</text>
<text x="314" y="698">uuid?</text>
<text x="314" y="706">timestamptz</text>
<text x="177" y="765">uuid</text>
<text x="309" y="765">uuid</text>
<text x="177" y="773">notifi cation_kind</text>
<text x="309" y="773">text</text>
<text x="177" y="781">notifi cation_sender</text>
<text x="309" y="781">push_delivery_status</text>
<text x="177" y="789">text</text>
<text x="309" y="789">timestamptz</text>
<text x="177" y="797">uuid?</text>
<text x="177" y="806">timestamptz</text>
<text x="182" y="837">uuid</text>
<text x="182" y="845">uuid</text>
<text x="316" y="845">uuid</text>
<text x="182" y="853">text</text>
<text x="316" y="853">uuid</text>
<text x="182" y="861">text</text>
<text x="316" y="861">timestamptz</text>
<text x="182" y="869">text</text>
<text x="182" y="877">text</text>
<text x="182" y="885">timestamptz</text>
<text x="56" y="922">uuid</text>
<text x="188" y="922">uuid</text>
<text x="56" y="930">text</text>
<text x="188" y="930">timestamptz</text>
<text x="56" y="938">text</text>
<text x="188" y="938">text</text>
<text x="56" y="946">timestamptz</text>
<text x="188" y="946">timestamptz</text>
<text x="56" y="954">timestamptz</text>
<text x="188" y="954">timestamptz</text>
<text x="56" y="962">timestamptz</text>
<text x="188" y="962">text?</text>
<text x="188" y="970">text?</text>
<text x="188" y="978">uuid</text>
<text x="188" y="986">text?</text>
<text x="58" y="993">uuid</text>
<text x="58" y="1001">text</text>
<text x="58" y="1009">text</text>
<text x="58" y="1017">boolean</text>
<text x="194" y="1017">uuid</text>
<text x="58" y="1025">text?</text>
<text x="194" y="1025">text</text>
<text x="58" y="1033">timestamptz</text>
<text x="194" y="1033">text</text>
<text x="58" y="1041">timestamptz</text>
<text x="194" y="1041">uuid</text>
<text x="58" y="1049">text?</text>
<text x="194" y="1050">text?</text>
<text x="58" y="1057">text?</text>
<text x="194" y="1058">text?</text>
<text x="58" y="1066">text?</text>
<text x="194" y="1066">text?</text>
<text x="58" y="1074">text?</text>
<text x="194" y="1074">timestamptz?</text>
<text x="58" y="1082">boolean?</text>
<text x="194" y="1082">timestamptz?</text>
<text x="58" y="1090">text?</text>
<text x="194" y="1090">text?</text>
<text x="58" y="1098">timestamptz?</text>
<text x="194" y="1098">text?</text>
<text x="194" y="1106">timestamptz</text>
<text x="194" y="1114">timestamptz</text>
<text x="62" y="1129">uuid</text>
<text x="62" y="1137">text</text>
<text x="62" y="1145">integer</text>
<text x="62" y="1153">bigint</text>
</g>
<g font-size="3.5" fill="#1a73e8">
<text x="90" y="55">PK</text>
<text x="204" y="59">PK FK</text>
<text x="332" y="59">PK FK</text>
<text x="90" y="71">UQ</text>
<text x="204" y="67">PK FK</text>
<text x="332" y="67">PK FK</text>
<text x="332" y="75">PK</text>
<text x="211" y="155">PK</text>
<text x="334" y="155">PK</text>
<text x="211" y="163">FK</text>
<text x="334" y="163">FK</text>
<text x="334" y="171">FK</text>
<text x="211" y="179">FK</text>
<text x="448" y="176">PK</text>
<text x="448" y="184">FK</text>
<text x="448" y="192">FK</text>
<text x="448" y="200">FK</text>
<text x="448" y="216">FK</text>
<text x="211" y="329">PK</text>
<text x="211" y="353">FK</text>
<text x="211" y="369">FK</text>
<text x="211" y="377">UQ</text>
<text x="208" y="446">PK</text>
<text x="208" y="454">FK</text>
<text x="208" y="462">FK</text>
<text x="341" y="538">PK</text>
<text x="341" y="546">FK</text>
<text x="215" y="551">PK</text>
<text x="341" y="554">FK</text>
<text x="215" y="559">FK</text>
<text x="344" y="617">PK</text>
<text x="344" y="626">FK</text>
<text x="344" y="634">FK</text>
<text x="215" y="679">FK</text>
<text x="344" y="698">FK</text>
<text x="213" y="765">PK</text>
<text x="349" y="765">PK FK</text>
<text x="349" y="773">PK</text>
<text x="213" y="797">FK</text>
<text x="207" y="837">PK</text>
<text x="207" y="845">FK</text>
<text x="342" y="845">PK FK</text>
<text x="207" y="853">UQ</text>
<text x="342" y="853">PK FK</text>
<text x="82" y="922">PK</text>
<text x="213" y="922">PK</text>
<text x="213" y="938">UQ</text>
<text x="213" y="978">FK</text>
<text x="85" y="993">PK</text>
<text x="85" y="1009">UQ</text>
<text x="221" y="1017">PK</text>
<text x="221" y="1041">FK</text>
<text x="77" y="1129">PK</text>
<text x="77" y="1137">UQ</text>
</g>
<g font-size="2.8">
<text x="115" y="55">cascade</text>
<text x="245" y="57">cascade</text>
<text x="180" y="96">cascade</text>
<text x="115" y="132">cascade</text>
<text x="115" y="161">cascade</text>
<text x="245" y="163">cascade</text>
<text x="379" y="191">cascade</text>
<text x="312" y="201">cascade</text>
<text x="116" y="222">set null</text>
<text x="245" y="231">cascade</text>
<text x="180" y="256">cascade</text>
<text x="180" y="285">cascade</text>
<text x="115" y="299">cascade</text>
<text x="115" y="385">cascade</text>
<text x="115" y="530">cascade</text>
<text x="115" y="549">cascade</text>
<text x="245" y="551">cascade</text>
<text x="116" y="593">set null</text>
<text x="245" y="609">cascade</text>
<text x="116" y="686">set null</text>
<text x="181" y="709">set null</text>
<text x="245" y="763">cascade</text>
<text x="245" y="828">cascade</text>
<text x="116" y="852">set null</text>
<text x="115" y="896">cascade</text>
<text x="115" y="978">cascade</text>
<text x="115" y="1030">cascade</text>
<text x="180" y="1127">cascade</text>
</g>
</svg>
